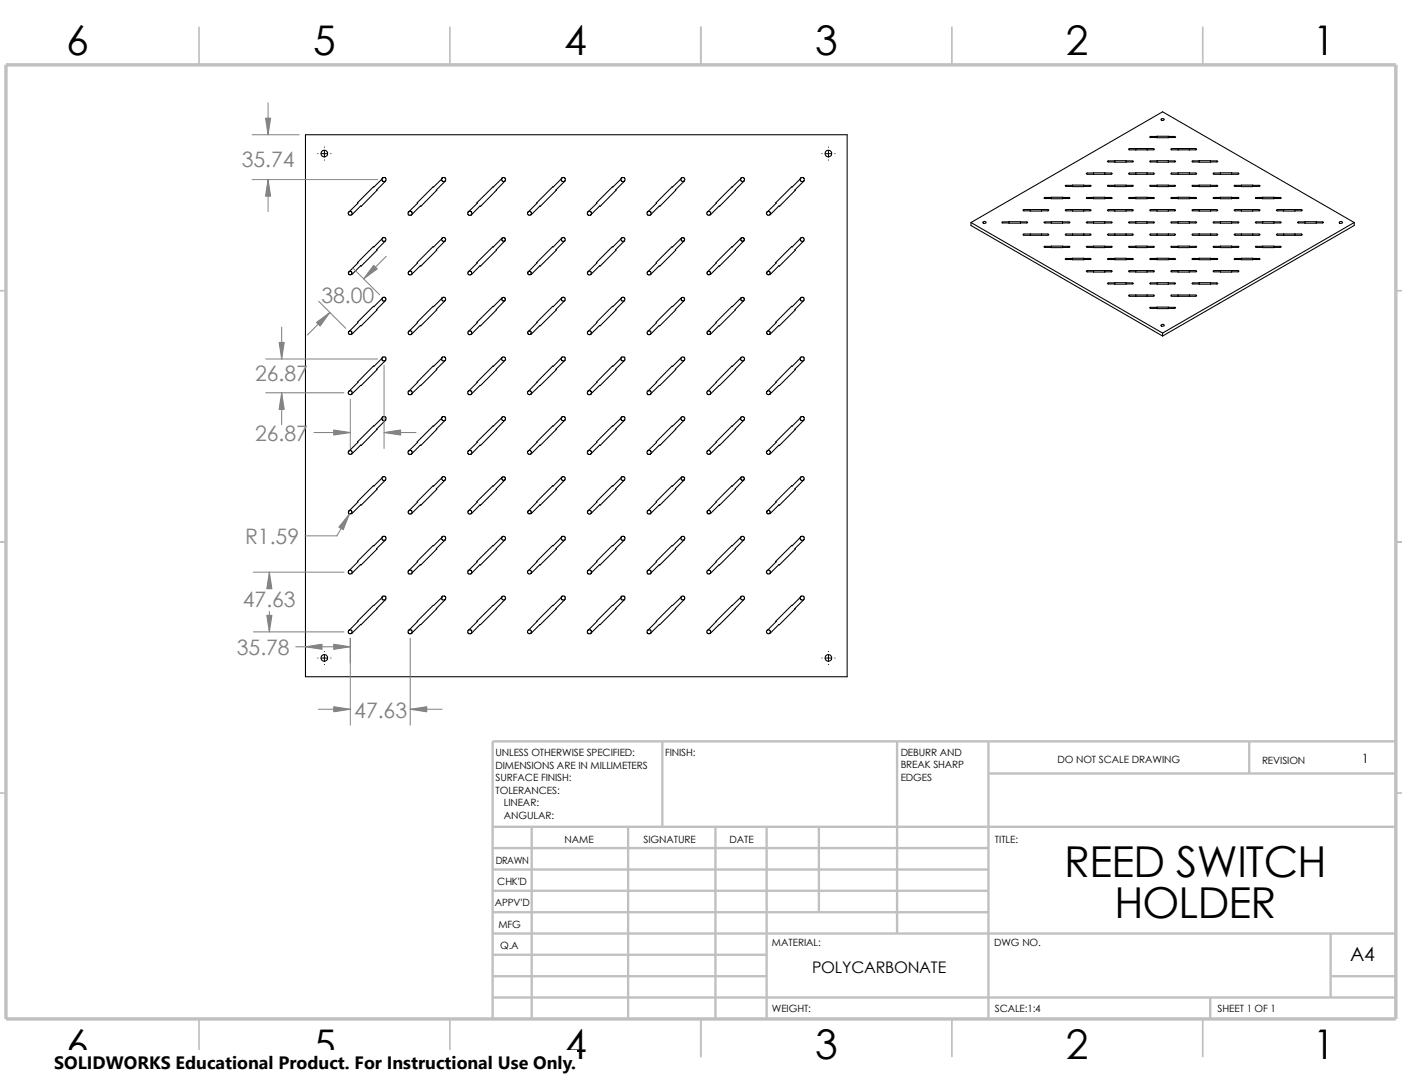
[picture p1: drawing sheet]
<svg xmlns="http://www.w3.org/2000/svg" width="279mm" height="216mm" viewBox="0 0 279 216" stroke-linecap="round" stroke-linejoin="round" font-family="sans-serif">
<g fill="none" stroke="#c0c0c0" stroke-width=".34">
<path d="M39.7 5.4v7.5M89.7 5.4v7.5M139.7 5.4v7.5M189.7 5.4v7.5M239.7 5.4v7.5M-.1 57.9h1.3M278.2 57.9h1.2M-.1 107.9h1.3M278.2 107.9h1.2M-.1 157.9h1.3M278.2 157.9h1.2M39.7 202.9v7.5"/>
<path d="M89.7 202.9v7.5M139.7 202.9v7.5M189.7 202.9v7.5M239.7 202.9v7.5"/>
</g>
<g fill="none" stroke="#c0c0c0" stroke-width=".47">
<path d="M132 147.7v17M178.8 147.7v38.2M197 147.7v55.2M197 154.1h81.2M249 147.7v6.4M278.2 147.7h-180v55.2M98.2 164.7h180M98.2 168.9h98.8M98.2 173.2h98.8M98.2 177.4h98.8M106 164.7v38.2M125.2 164.7v38.2"/>
<path d="M142.6 164.7v38.2M152.8 164.7v38.2M163.2 164.7v17M98.2 198.7h180M98.2 181.7h98.8M98.2 194.4h54.6M98.2 185.9h180M98.2 190.2h54.6M241.2 198.7v4.2M265.2 194.4h13M265.2 185.9v12.8"/>
</g>
<path d="M1.2 12.9h277v190h-277z" fill="none" stroke="#c0c0c0" stroke-width=".68" stroke-linecap="butt"/>
<g fill="none" stroke="#000" stroke-width=".21">
<path d="M60.9 26.8h107.9v108h-107.9zM76.3 35.5l-1.9 1.7-4.8 5M76.8 36.1l-4.8 5-.1-.1-1.8 1.8M88.2 35.5l-1.9 1.7-4.9 5M88.7 36.1l-4.8 5-.1-.1-1.8 1.8M100.1 35.5l-6.8 6.7M100.6 36.1l-6.7 6.7M112 35.5l-6.7 6.7M112.6 36.1l-6.8 6.7M123.9 35.5l-1.9 1.7-4.8 5M124.5 36.1l-4.9 5-.1-.1-1.8 1.8M135.8 35.5l-1.9 1.7-4.8 5"/>
<path d="M136.4 36.1l-4.9 5-.1-.1-1.8 1.8M147.7 35.5l-6.7 6.7M148.3 36.1l-6.7 6.7M159.6 35.5l-6.7 6.7M160.2 36.1l-4.9 5-.1-.1-1.7 1.8M208.1 39.4l5-.1 .1 .2h-5.1zM209.5 39.3v.3M211.8 39.3v.3M213.7 36.9l-1.4 .1 .1 .1h1.3M213.7 36.9h2.3v.3h-2.3zM216 36.9l1.4 .1-.1 .1h-1.3M216.5 39.4l5-.1 .2 .2h-5.2z"/>
<path d="M217.9 34.5h-1.3l-.1 .1 4.9 .1 .3-.1-.2-.1h-1.3M217.9 34.7v-.3h2.3v.3M217.9 39.3v.3M220.2 39.3v.3M222.2 36.9l-1.5 .1 .1 .1h1.4M222.2 32l-1.5 .1 .1 .2h1.4M222.2 36.9h2.2v.3h-2.2zM222.2 32h2.2v.3h-2.2zM224.4 36.9l1.4 .1-.1 .1h-1.3M224.4 32l1.4 .1-.1 .2h-1.3M224.9 29.7l5-.1 .1 .2h-5zM224.9 39.4l5.1-.1v.2h-5z"/>
<path d="M226.4 34.5h-1.4l-.1 .1h5.1v-.1h-1.4M226.4 29.6v.2M226.4 34.7v-.3h2.2v.3M226.4 39.3v.3M228.6 29.6v.2M228.6 39.3v.3M230.6 32l-1.5 .1 .1 .2h1.4M230.6 27.2h-1.4l-.1 .1 1.5 .1M230.6 36.9l-1.5 .1 .1 .1h1.4M230.6 27.1h2.2v.3h-2.2zM230.6 32h2.2v.3h-2.2zM230.6 36.9h2.2v.3h-2.2z"/>
<path d="M231.4 23.7a.28 .28 0 0 1 .4-.1 .28 .28 0 0 1 .1 .4l-.5-.1zM232.8 32l1.5 .1-.2 .2h-1.3M232.8 27.2l1.5 .1-.1 .1h-1.4M232.8 36.9l1.5 .1-.2 .1h-1.3M233.3 29.7l5-.1 .2 .2h-5zM233.3 39.4l5-.1 .2 .2h-5.1zM234.8 34.5h-1.3l-.2 .1h5.2l-.2-.1h-1.3M234.8 29.6v.2M234.8 34.7v-.3h2.2v.3M234.8 39.3v.3M237 29.6v.2M237 39.3v.3"/>
<path d="M239 36.9l-1.5 .1 .2 .1h1.3M239 32l-1.5 .1 .2 .2h1.3M239 32h2.3v.3h-2.3zM239 36.9h2.3v.3h-2.3zM241.3 36.9l1.4 .1-.1 .1h-1.3M241.3 32l1.4 .1-.1 .2h-1.3M241.8 39.4l5-.1 .1 .2h-5.1zM243.2 34.5h-1.3l-.1 .1h5.1l-.1-.1h-1.4M243.2 34.7v-.3h2.2v.3M243.2 39.3v.3M245.4 39.3v.3M247.4 36.9l-1.4 .1 .1 .1h1.3"/>
<path d="M247.4 36.9h2.2v.3h-2.2zM249.6 36.9l1.5 .1-.1 .1h-1.4M250.3 39.3h4.9l.1 .2h-5.1zM251.6 39.3v.3M253.9 39.3v.3M76.3 59.3l-5.1 4.9 .1 .1-1.7 1.7M76.3 47.4l-1.8 1.8-.1-.1-4.8 5M76.8 59.9l-4.8 5-.1-.1-1.8 1.8M76.8 48l-4.8 5-.1-.1-1.8 1.8M81.4 54.1l-.1 .2 .1 .4h.6M81.4 42.2l-.1 .1 .1 .5h.6M81.4 42.2l.1-.1 .5 .1 .1 .5-.1 .1"/>
<path d="M81.4 54.1l.3-.1 .3 .1 .1 .2-.1 .4M88.1 59.3h.6l.1 .2-.1 .4M88.1 47.4h.6l.1 .2-.1 .4M88.2 47.4l-.1 .1a.41 .41 0 0 0 .1 .5 .41 .41 0 0 0 .5 0M88.2 47.4l-5.1 4.9 .1 .1-1.8 1.7M88.7 59.9h-.1a.39 .39 0 0 1-.5-.1 .39 .39 0 0 1 .1-.5l-5.1 4.9 .1 .1-1.8 1.7M88.7 59.9l-1.7 1.7v.1l-5 4.9M88.7 48l-1.7 1.7v.1l-5 4.9M93.3 42.2l-.1 .1v.4l.2 .1h.5M93.3 42.2l.1-.1 .5 .1v.6M100.1 59.3h.5v.6M100.1 47.4h.5v.6"/>
<path d="M100.1 59.3l-.1 .5 .2 .1h.4M100.1 47.4l-.1 .5 .2 .1h.4M100.1 59.3l-5.1 4.9 .1 .1-1.8 1.7M100.1 47.4l-5.1 4.9 .1 .1-1.8 1.7M100.6 59.9l-1.7 1.8-5 4.9M100.6 48l-1.7 1.8-5 4.9M112 59.3l-5 4.9-1.7 1.8M112 47.4l-5 4.9-1.7 1.8M112 47.4l.2-.1 .3 .1 .1 .2v.4M112 59.3l.2-.1 .3 .1 .1 .2v.4M112 59.3l-.1 .1a.41 .41 0 0 0 .2 .5 .41 .41 0 0 0 .5 0M112 47.4l-.1 .1a.41 .41 0 0 0 .2 .5 .41 .41 0 0 0 .5 0"/>
<path d="M112.6 59.9l-1.8 1.7 .1 .1-5.1 4.9M112.6 48l-1.8 1.7 .1 .1-5.1 4.9M117.2 42.2l-.1 .1v.4l.2 .2 .4-.1M117.2 54.1l-.1 .1a.42 .42 0 0 0 .1 .5 .42 .42 0 0 0 .5 0M117.2 54.1l.2-.1 .3 .1 .2 .2-.2 .4M117.2 42.2l.1-.1 .5 .1 .1 .5-.2 .1M123.9 47.4h.5l.1 .2v.4M123.9 59.3h.5l.1 .2v.4M123.9 47.4l-.1 .1a.41 .41 0 0 0 .2 .5 .41 .41 0 0 0 .5 0M123.9 47.4l-1.8 1.8-.1-.1-4.8 5M124.5 59.9h-.2a.39 .39 0 0 1-.5-.1 .39 .39 0 0 1 .1-.5l-5 4.9 .1 .1-1.8 1.7M124.5 59.9l-4.9 5-.1-.1-1.8 1.8"/>
<path d="M124.5 48l-4.9 5-.1-.1-1.8 1.8M129.1 54.1l-.1 .1a.42 .42 0 0 0 .1 .5 .42 .42 0 0 0 .5 0M129.1 42.2l-.2 .1v.4l.3 .2 .4-.1M129.1 54.1l.2-.1 .3 .1 .2 .2-.2 .4M129.1 42.2l.1-.1 .5 .1 .1 .5-.2 .1M135.8 47.4h.6v.6M135.8 59.3h.6v.6M135.8 47.4v.5l.2 .1h.4M135.8 59.3v.5l.2 .1h.4M135.8 59.3l-1.8 1.8-.1-.1-4.8 5M135.8 47.4l-1.8 1.8-.1-.1-4.8 5M136.4 59.9l-1.8 1.7 .1 .1-5.1 4.9"/>
<path d="M136.4 48l-1.8 1.7 .1 .1-5.1 4.9M147.7 59.3h.6v.6M147.7 47.4h.6v.6M147.7 59.3v.5l.2 .1h.4M147.7 47.4v.5l.2 .1h.4M147.7 47.4l-5 4.9-1.7 1.8M147.7 59.3l-5 4.9-1.7 1.8M148.3 48l-1.7 1.8-5 4.9M148.3 59.9l-1.7 1.8-5 4.9M159.6 59.3l-5 4.9 .1 .1-1.8 1.7M159.6 47.4l-5 4.9 .1 .1-1.8 1.7M159.6 47.4l.2-.1 .3 .1 .2 .2-.1 .4"/>
<path d="M159.6 59.3l.2-.1 .3 .1 .2 .2-.1 .4M159.6 59.3l-.1 .1a.41 .41 0 0 0 .2 .5 .41 .41 0 0 0 .5 0M159.6 47.4l-.1 .1a.41 .41 0 0 0 .2 .5 .41 .41 0 0 0 .5 0M160.2 59.9l-4.9 5-.1-.1-1.7 1.8M160.2 48l-4.9 5-.1-.1-1.7 1.8M193.5 44.3v.6l38.2 22M193.5 44.3l38.2 22M193.5 44.3l38.2-22 38.2 22M195.9 44.2a.32 .32 0 0 1 .3-.1 .32 .32 0 0 1 .3 .3 .33 .33 0 0 1-.4 .1 .33 .33 0 0 1-.2-.3zM201.1 44.2h-1.3l-.2 .1 1.5 .1M201.1 44.2h2.3v.2h-2.3zM203.4 44.2h1.3l.1 .1-1.4 .1"/>
<path d="M203.9 46.7l5-.1 .1 .2-5 .1zM205.3 42h-1.3l-.1-.2h5.1l-.1 .2h-1.3M205.3 41.7v.3h2.3v-.3M205.3 46.6v.3M207.6 46.6v.3M209.5 49.1h-1.4l.1 .2h1.3M209.5 44.2h-1.4l.1 .2h1.3M209.5 44.2h2.3v.2h-2.3zM209.5 49h2.3v.3h-2.3zM211.8 49.1h1.4l-.1 .2h-1.3M211.8 44.2h1.3l.1 .1-1.4 .1M212.3 46.7l5-.1 .1 .2-4.9 .1z"/>
<path d="M213.7 51.5l-1.4 .1v.1h1.4M213.7 42h-1.3l-.1-.2h5.1l-.1 .2h-1.3M213.7 41.7v.3h2.3v-.3M213.7 51.4h2.3v.3h-2.3zM213.7 46.6v.3M216 51.5l1.4 .1v.1h-1.4M216 46.6v.3M217.9 54.1h-1.3l-.1-.1 4.9-.1 .3 .1-.2 .1h-1.3M217.9 44.2h-1.4l.1 .2h1.3M217.9 49.1h-1.4l.1 .2h1.3M217.9 44.2h2.3v.2h-2.3zM217.9 53.9v.3h2.3v-.3"/>
<path d="M217.9 49h2.3v.3h-2.3zM220.2 44.2h1.3l.2 .1-1.5 .1M220.2 49.1h1.5l-.2 .2h-1.3M220.7 46.7l.1-.1h4.9l.1 .2-4.9 .1zM222.2 56.3h-1.4l-.1 .2 1.5 .1M222.2 51.5h-1.4l-.1 .1 1.5 .1M222.2 42h-1.4l-.1-.1 .2-.2 4.9 .1-.1 .2h-1.3M222.2 41.7v.3h2.2v-.3M222.2 56.3h2.2v.3h-2.2zM222.2 51.4h2.2v.3h-2.2zM222.2 46.6v.3M224.4 56.3l1.4 .1-.1 .2h-1.3"/>
<path d="M224.4 51.5l1.4 .1v.1h-1.4M224.4 46.6v.3M224.9 58.8h5.1v.1l-4.9 .1zM226.4 54.1h-1.4l-.1-.1h5.1v.1h-1.4M226.4 49.1h-1.5l.1 .2h1.4M226.4 44.2h-1.5l.1 .2h1.4M226.4 44.2h2.2v.2h-2.2zM226.4 53.9v.3h2.2v-.3M226.4 49h2.2v.3h-2.2zM226.4 58.8v.2M228.6 49.1h1.4v.2h-1.4M228.6 44.2h1.4v.2h-1.4"/>
<path d="M228.6 58.8v.2M229.1 46.7l.1-.1h4.9l.2 .2-5 .1zM230.6 56.3h-1.4l-.1 .2 1.5 .1M230.6 51.5h-1.4l-.1 .1 1.5 .1M230.6 42h-1.4l-.1-.1 .2-.2 5 .1-.2 .2h-1.3M230.6 41.7v.3h2.2v-.3M230.6 51.4h2.2v.3h-2.2zM230.6 56.3h2.2v.3h-2.2zM230.6 46.6v.3M232.8 56.3l1.5 .1-.2 .2h-1.3M232.8 51.5l1.5 .1-.1 .1h-1.4M232.8 46.6v.3"/>
<path d="M233.3 58.8h5l.2 .1-5 .1zM234.8 54.1h-1.3l-.2-.1h5.2l-.2 .1h-1.3M234.8 49.1h-1.5l.2 .2h1.3M234.8 44.2h-1.5l.2 .2h1.3M234.8 44.2h2.2v.2h-2.2zM234.8 49h2.2v.3h-2.2zM234.8 53.9v.3h2.2v-.3M234.8 58.8v.2M237 49.1h1.5l-.2 .2h-1.3M237 44.2h1.5l-.2 .2h-1.3M237 58.8v.2M237.5 46.7l.2-.1h4.9l.1 .1-.2 .2h-4.8z"/>
<path d="M239 51.5h-1.3l-.2 .1 1.5 .1M239 42h-1.3l-.2-.1 .2-.2h4.8l.2 .2-.1 .1h-1.3M239 56.3h-1.3l-.2 .2 1.5 .1M239 41.7v.3h2.3v-.3M239 56.3h2.3v.3h-2.3zM239 51.4h2.3v.3h-2.3zM239 46.6v.3M241.3 51.5h1.3l.1 .1-1.4 .1M241.3 56.3h1.3l.1 .2-1.4 .1M241.3 46.6v.3M243.2 49.1h-1.4l.1 .2h1.3M243.2 44.2h-1.4l.1 .2h1.3"/>
<path d="M243.2 54.1h-1.3l-.1-.1h5.1l-.1 .1h-1.4M243.2 44.2h2.2v.2h-2.2zM243.2 53.9v.3h2.2v-.3M243.2 49h2.2v.3h-2.2zM245.4 49.1h1.5l-.1 .2h-1.4M245.4 44.2h1.5l-.1 .2h-1.4M246 46.7l5-.1 .1 .1-.2 .2h-4.7zM247.4 42h-1.3l-.1-.2 4.9-.1 .2 .2-.1 .1h-1.4M247.4 51.5l-1.4 .1v.1h1.4M247.4 41.7v.3h2.2v-.3M247.4 46.6v.3M247.4 51.4h2.2v.3h-2.2z"/>
<path d="M249.6 51.5h1.4l.1 .1-1.5 .1M249.6 46.6v.3M251.6 44.2h-1.4l.1 .2h1.3M251.6 49.1h-1.4l.1 .2h1.3M251.6 44.2h2.3v.2h-2.3zM251.6 49h2.3v.3h-2.3zM253.9 44.2h1.4l-.1 .2h-1.3M253.9 49.1h1.4l-.1 .2h-1.3M254.4 46.7l5-.1 .1 .1-.2 .2h-4.7zM255.8 42h-1.3l-.1-.2 4.9-.1 .2 .2-.1 .1h-1.3M255.8 41.7v.3h2.3v-.3M255.8 46.6v.3"/>
<path d="M258.1 46.6v.3M260.1 44.2h-1.4l-.1 .1 1.5 .1M260.1 44.2h2.2v.2h-2.2zM262.3 44.2h1.4l-.1 .2h-1.3M266.9 44.2a.32 .32 0 0 1 .4-.1 .32 .32 0 0 1 .2 .3 .33 .33 0 0 1-.3 .1 .33 .33 0 0 1-.3-.3zM269.9 44.3l-38.2 22M269.9 44.3v.6l-38.2 22M69.6 77.9l-.2 .2 .1 .4 .2 .1 .4-.1M69.6 77.9l.1-.1 .4 .1v.6M76.3 71.2l-1.8 1.8-.1-.1-4.8 5M76.8 71.8l-4.8 5-1.9 1.7M81.4 66l-.1 .2 .1 .4h.6"/>
<path d="M81.4 66l.3-.1 .3 .1 .1 .2-.1 .4M88.2 71.2l-1.8 1.8-.1-.1-4.9 5M88.7 71.8l-4.8 5-1.9 1.7M93.3 77.9l-.1 .1v.4l.2 .2 .5-.1M93.3 77.9l.1-.1 .5 .1v.6M100.1 71.2l.2-.1 .4 .1 .1 .3-.2 .3M100.1 71.2l-.1 .1a.42 .42 0 0 0 .1 .5 .42 .42 0 0 0 .5 0M100.1 71.2l-6.8 6.7M100.6 71.8l-6.7 6.7M105.3 77.9a.39 .39 0 0 0 0 .6 .39 .39 0 0 0 .5 0M105.3 77.9l.2-.1 .3 .1v.6M112 71.2l-6.7 6.7"/>
<path d="M112.6 71.8l-6.8 6.7M117.2 66l-.1 .1a.42 .42 0 0 0 .1 .5 .42 .42 0 0 0 .5 0M117.2 66l.2-.1 .3 .1 .2 .2-.2 .4M123.9 71.2l-1.8 1.8-.1-.1-4.8 5M124.5 71.8l-4.9 5-1.9 1.7M129.1 66l-.1 .1a.42 .42 0 0 0 .1 .5 .42 .42 0 0 0 .5 0M129.1 66l.2-.1 .3 .1 .2 .2-.2 .4M135.8 71.2l.2-.1 .4 .1 .1 .3-.1 .3M135.8 71.2l-.1 .1a.42 .42 0 0 0 .2 .5 .42 .42 0 0 0 .5 0M135.8 71.2l-1.8 1.8-.1-.1-4.8 5M136.4 71.8l-4.9 5-1.9 1.7M141 77.9a.39 .39 0 0 0 0 .6 .39 .39 0 0 0 .6 0"/>
<path d="M141 77.9l.2-.1 .4 .1v.6M147.7 71.2l.2-.1 .4 .1 .1 .3-.1 .3M147.7 71.2l-.1 .1a.42 .42 0 0 0 .2 .5 .42 .42 0 0 0 .5 0M147.7 71.2l-6.7 6.7M148.3 71.8l-6.7 6.7M152.9 77.9a.39 .39 0 0 0 0 .6 .39 .39 0 0 0 .6 0M152.9 77.9l.2-.1 .4 .1v.6M159.6 71.2l-6.7 6.7M160.2 71.8l-4.9 5-1.8 1.7M230.6 61.2l-1.5 .1 .1 .1h1.4M230.6 61.2h2.2v.3h-2.2zM231.4 64.7a.32 .32 0 0 1 .4-.1 .32 .32 0 0 1 .2 .3 .33 .33 0 0 1-.4 .1 .33 .33 0 0 1-.2-.3z"/>
<path d="M231.7 66.3v.6M232.8 61.2l1.5 .1-.2 .1h-1.3M76.3 95l-5.1 4.9 .1 .1-1.7 1.8M76.3 83.1l-1.9 1.7-4.8 5M76.8 95.6l-4.8 5-.1-.1-1.8 1.8M76.8 83.7l-4.8 5-.1-.1-1.8 1.8M81.4 89.8l-.1 .1 .1 .5h.6M81.4 89.8l.1-.1h.4l.2 .2-.1 .5M88.1 95h.2a.42 .42 0 0 1 .4 .1 .42 .42 0 0 1 0 .5M88.2 95l-.1 .2a.41 .41 0 0 0 .1 .4 .41 .41 0 0 0 .5 0M88.2 95l-5.1 4.9 .1 .1-1.8 1.8M88.2 83.1l-1.9 1.7-4.9 5"/>
<path d="M88.7 95.6l-1.7 1.8v.1l-5 4.8M88.7 83.7l-4.8 5-.1-.1-1.8 1.8M93.3 89.8l-.1 .1v.4l.2 .2 .5-.1M93.3 89.8l.1-.1h.4l.2 .2-.1 .5M100.1 95h.4l.2 .2-.1 .4M100.1 95l-.1 .5 .2 .2 .4-.1M100.1 95l-5.1 4.9 .1 .1-1.8 1.8M100.1 83.1l-6.8 6.7M100.6 95.6l-1.7 1.9-5 4.8M100.6 83.7l-6.7 6.7M112 83.1l-6.7 6.7M112 95l-5 4.9-1.7 1.9"/>
<path d="M112 95h.1a.42 .42 0 0 1 .5 .1 .42 .42 0 0 1 0 .5M112 95l-.1 .2a.41 .41 0 0 0 .2 .4 .41 .41 0 0 0 .5 0M112.6 83.7l-6.8 6.7M112.6 95.6l-1.8 1.8 .1 .1-5.1 4.8M117.2 89.8l-.1 .1v.4l.2 .2 .4-.1M117.2 89.8l.1-.1h.3l.3 .2-.2 .5M123.9 95h.1a.42 .42 0 0 1 .4 .1 .42 .42 0 0 1 .1 .5M123.9 95l-.1 .2a.41 .41 0 0 0 .2 .4 .41 .41 0 0 0 .5 0M123.9 83.1l-1.9 1.7-4.8 5M123.9 95l-5 4.9 .1 .1-1.8 1.8M124.5 95.6l-1.8 1.8 .1 .1-5.1 4.8M124.5 83.7l-4.9 5-.1-.1-1.8 1.8"/>
<path d="M129.1 89.8l-.2 .1v.4l.3 .2 .4-.1M129.1 89.8l.1-.1h.3l.3 .2-.2 .5M135.8 95h.5l.1 .2v.4M135.8 95v.5l.2 .2 .4-.1M135.8 95l-1.8 1.8-.1-.1-4.8 5.1M135.8 83.1l-1.9 1.7-4.8 5M136.4 83.7l-4.9 5-.1-.1-1.8 1.8M136.4 95.6l-1.8 1.8 .1 .1-5.1 4.8M147.7 95h.5l.1 .2v.4M147.7 95v.5l.2 .2 .4-.1M147.7 95l-5 4.9-1.7 1.9M147.7 83.1l-6.7 6.7"/>
<path d="M148.3 95.6l-1.7 1.9-5 4.8M148.3 83.7l-6.7 6.7M159.6 95l-5 4.9 .1 .1-1.8 1.8M159.6 83.1l-6.7 6.7M159.6 95h.1a.42 .42 0 0 1 .5 .1 .42 .42 0 0 1 0 .5M159.6 95l-.1 .2a.41 .41 0 0 0 .2 .4 .41 .41 0 0 0 .5 0M160.2 95.6l-4.9 5-.1-.1-1.7 1.8M160.2 83.7l-4.9 5-.1-.1-1.7 1.8M69.6 113.7l-.2 .2 .1 .3 .2 .1 .4-.1M69.6 113.7v-.1a.42 .42 0 0 1 .5 .1 .42 .42 0 0 1 0 .5M76.3 118.9l-1.9 1.7-4.8 5M76.3 106.9l-1.8 1.8-.1-.1-4.8 5.1"/>
<path d="M76.8 119.4l-6.7 6.8M76.8 107.5l-4.8 5-.1-.1-1.8 1.8M81.4 101.8l-.1 .1 .1 .4h.6M81.4 101.8a.39 .39 0 0 1 .6-.1 .39 .39 0 0 1 0 .6M88.2 106.9l-5.1 4.9 .1 .1-1.8 1.8M88.2 118.9l-1.9 1.7-4.9 5M88.7 107.5l-4.8 5-.1-.1-1.8 1.8M88.7 119.4l-6.7 6.8M93.3 113.7h-.1v.4l.2 .2 .5-.1M93.3 113.7l.1-.2h.4l.2 .2-.1 .5M100 118.9l.2-.2a.41 .41 0 0 1 .5 .2 .41 .41 0 0 1-.1 .5M100 118.8v.2a.42 .42 0 0 0 .1 .4 .42 .42 0 0 0 .5 0"/>
<path d="M100.1 106.9l.1-.1a.41 .41 0 0 1 .5 .2 .41 .41 0 0 1-.1 .5M100.1 106.9l-.1 .2a.42 .42 0 0 0 .1 .4 .42 .42 0 0 0 .5 0M100.1 118.9l-6.8 6.7M100.1 106.9l-5.1 4.9 .1 .1-1.8 1.8M100.6 119.4l-6.7 6.8M100.6 107.5l-6.7 6.7M105.3 113.7a.39 .39 0 0 0 0 .5 .39 .39 0 0 0 .5 0M105.3 113.7l.1-.1a.42 .42 0 0 1 .4 .1 .42 .42 0 0 1 0 .5M112 118.9l-6.7 6.7M112 106.9l-5 4.9-1.7 1.9M112.6 119.4l-6.8 6.8M112.6 107.5l-6.8 6.7"/>
<path d="M117.2 101.8l-.1 .1a.42 .42 0 0 0 .1 .4 .42 .42 0 0 0 .5 0M117.2 101.8a.39 .39 0 0 1 .6-.1 .39 .39 0 0 1-.1 .6M123.9 118.9l-1.9 1.7-4.8 5M123.9 106.9l-1.8 1.8-.1-.1-4.8 5.1M124.5 119.4l-6.8 6.8M124.5 107.5l-4.9 5-.1-.1-1.8 1.8M129.1 101.8l-.1 .1a.42 .42 0 0 0 .1 .4 .42 .42 0 0 0 .5 0M129.1 101.8a.39 .39 0 0 1 .5-.1 .39 .39 0 0 1 0 .6M135.8 118.9l.1-.2a.41 .41 0 0 1 .5 .2 .41 .41 0 0 1 0 .5M135.8 118.8l-.1 .2a.42 .42 0 0 0 .2 .4 .42 .42 0 0 0 .5 0M135.8 106.9l.1-.1a.41 .41 0 0 1 .5 .2 .41 .41 0 0 1 0 .5M135.8 106.9l-.1 .2a.42 .42 0 0 0 .2 .4 .42 .42 0 0 0 .5 0"/>
<path d="M135.8 118.9l-1.9 1.7-4.8 5M135.8 106.9l-1.8 1.8-.1-.1-4.8 5.1M136.4 119.4l-6.8 6.8M136.4 107.5l-4.9 5-.1-.1-1.8 1.8M141 113.7a.39 .39 0 0 0 0 .5 .39 .39 0 0 0 .6 0M141 113.7l.1-.1a.42 .42 0 0 1 .5 .1 .42 .42 0 0 1 0 .5M147.7 118.9l.1-.2a.41 .41 0 0 1 .5 .2 .41 .41 0 0 1 0 .5M147.7 118.8l-.1 .2a.42 .42 0 0 0 .2 .4 .42 .42 0 0 0 .5 0M147.7 106.9l.1-.1a.41 .41 0 0 1 .5 .2 .41 .41 0 0 1 0 .5M147.7 106.9l-.1 .2a.42 .42 0 0 0 .2 .4 .42 .42 0 0 0 .5 0M147.7 106.9l-5 4.9-1.7 1.9M147.7 118.9l-6.7 6.7"/>
<path d="M148.3 107.5l-6.7 6.7M148.3 119.4l-6.7 6.8M152.9 113.7a.39 .39 0 0 0 0 .5 .39 .39 0 0 0 .6 0M152.9 113.7l.1-.1a.42 .42 0 0 1 .4 .1 .42 .42 0 0 1 .1 .5M159.6 106.9l-5 4.9 .1 .1-1.8 1.8M159.6 118.9l-6.7 6.7M160.2 107.5l-4.9 5-.1-.1-1.7 1.8M160.2 119.4l-6.7 6.8M81.4 125.6h-.1l.1 .6h.6M81.4 125.6l.1-.2h.4l.2 .2-.1 .6M93.3 125.6h-.1v.4l.2 .2h.5M93.3 125.6l.1-.2h.4l.2 .2-.1 .6"/>
<path d="M117.2 125.6h-.1v.4l.2 .2h.4M117.2 125.6l.1-.2h.3l.3 .2-.2 .6M129.1 125.6h-.2v.4l.3 .2h.4M129.1 125.6l.1-.2h.3l.3 .2-.2 .6"/>
<circle cx="64.6" cy="30.6" r=".67"/>
<circle cx="76.5" cy="35.8" r=".43"/>
<circle cx="88.4" cy="35.8" r=".43"/>
<circle cx="100.4" cy="35.8" r=".4"/>
<circle cx="112.3" cy="35.8" r=".43"/>
<circle cx="124.2" cy="35.8" r=".43"/>
<circle cx="136.1" cy="35.8" r=".4"/>
<circle cx="148" cy="35.8" r=".4"/>
<circle cx="159.9" cy="35.8" r=".43"/>
<circle cx="165.1" cy="30.6" r=".67"/>
<circle cx="69.8" cy="42.5" r=".39"/>
<circle cx="69.8" cy="54.4" r=".35"/>
<circle cx="76.5" cy="47.7" r=".39"/>
<circle cx="76.5" cy="59.6" r=".39"/>
<circle cx="93.6" cy="54.4" r=".39"/>
<circle cx="105.5" cy="42.5" r=".37"/>
<circle cx="105.5" cy="54.4" r=".36"/>
<circle cx="141.3" cy="42.5" r=".37"/>
<circle cx="141.3" cy="54.4" r=".36"/>
<circle cx="153.1" cy="42.5" r=".37"/>
<circle cx="153.2" cy="54.4" r=".36"/>
<circle cx="69.8" cy="66.3" r=".35"/>
<circle cx="76.5" cy="71.5" r=".43"/>
<circle cx="81.7" cy="78.2" r=".41"/>
<circle cx="88.4" cy="71.5" r=".43"/>
<circle cx="93.6" cy="66.3" r=".39"/>
<circle cx="105.5" cy="66.3" r=".36"/>
<circle cx="112.3" cy="71.5" r=".43"/>
<circle cx="117.5" cy="78.2" r=".41"/>
<circle cx="124.2" cy="71.5" r=".43"/>
<circle cx="129.4" cy="78.2" r=".41"/>
<circle cx="141.3" cy="66.3" r=".36"/>
<circle cx="153.2" cy="66.3" r=".36"/>
<circle cx="159.9" cy="71.5" r=".43"/>
<circle cx="69.8" cy="90.1" r=".39"/>
<circle cx="76.5" cy="83.4" r=".43"/>
<circle cx="76.5" cy="95.3" r=".4"/>
<circle cx="88.4" cy="83.4" r=".43"/>
<circle cx="100.4" cy="83.4" r=".4"/>
<circle cx="105.5" cy="90.1" r=".39"/>
<circle cx="112.3" cy="83.4" r=".43"/>
<circle cx="124.2" cy="83.4" r=".43"/>
<circle cx="136.1" cy="83.4" r=".4"/>
<circle cx="141.3" cy="90.1" r=".39"/>
<circle cx="148" cy="83.4" r=".4"/>
<circle cx="153.2" cy="90.1" r=".39"/>
<circle cx="159.9" cy="83.4" r=".43"/>
<circle cx="69.8" cy="102" r=".34"/>
<circle cx="76.5" cy="107.2" r=".43"/>
<circle cx="76.5" cy="119.1" r=".43"/>
<circle cx="81.7" cy="114" r=".41"/>
<circle cx="88.4" cy="119.1" r=".43"/>
<circle cx="88.4" cy="107.2" r=".43"/>
<circle cx="93.6" cy="102" r=".37"/>
<circle cx="105.5" cy="102" r=".36"/>
<circle cx="112.3" cy="107.2" r=".43"/>
<circle cx="112.3" cy="119.1" r=".43"/>
<circle cx="117.5" cy="114" r=".41"/>
<circle cx="124.2" cy="119.1" r=".43"/>
<circle cx="124.2" cy="107.2" r=".43"/>
<circle cx="129.4" cy="114" r=".41"/>
<circle cx="141.3" cy="102" r=".36"/>
<circle cx="153.2" cy="102" r=".36"/>
<circle cx="159.9" cy="107.2" r=".43"/>
<circle cx="159.9" cy="119.1" r=".43"/>
<circle cx="64.6" cy="131" r=".67"/>
<circle cx="69.8" cy="125.8" r=".39"/>
<circle cx="105.5" cy="125.8" r=".39"/>
<circle cx="141.3" cy="125.8" r=".39"/>
<circle cx="153.2" cy="125.8" r=".39"/>
<circle cx="165.1" cy="131" r=".67"/>
</g>
<g fill="none" stroke="#000" stroke-width=".2">
<path d="M63.3 30.6h.1M64 30.6h1.3M64.6 29.3h.1M64.6 30v1.2M64.6 31.9h.1M65.9 30.6h.1M163.8 30.6h.1M164.5 30.6h1.2M165.1 29.3h.1M165.1 30v1.2M165.1 31.9h.1M166.4 30.6h.1"/>
<path d="M63.3 131.1h.1M64 131.1h1.3M64.6 132.3h.1M64.6 129.8h.1M64.6 130.4v1.3M65.9 131.1h.1M163.8 131.1h.1M164.5 131.1h1.2M165.1 129.8h.1M165.1 130.4v1.3M165.1 132.3h.1M166.4 131.1h.1"/>
</g>
<g fill="none" stroke="#808080" stroke-width=".2">
<path d="M50.2 26.8h9.4M50.2 35.8h25.1M53.4 20.5v6.3M53.4 35.8v6.3M63.5 60l5.4 5.4M70.2 53.3l5.4 5.4M77 51.1l-4.5 4.4M53 71.5h22.3M53 78.2h15.5M56.1 65.2v6.3M56.1 78.2v6.4M65.7 62.2l-4.4 4.5"/>
<path d="M69.8 79.5v9.8M76.5 72.8v16.5M62.6 86.1h7.2M76.5 86.1h6.4M50.5 114h18M53.7 114v2.8M69.6 102.4l-2.5 4.3h-6.3M50.5 125.9h18M53.7 121.8v4.1M58.9 128.8h10.9M69.8 127.1v17.3M81.7 127.1v17.3"/>
<path d="M63.5 141.3h6.3M81.7 141.3h6.4"/>
</g>
<g fill="#808080" stroke="#808080" stroke-width=".2">
<path d="M53.4 35.8l.5 3.3h-1z"/>
<path d="M52.9 23.5h1l-.5 3.3z"/>
<path d="M55.6 68.2h1l-.5 3.3z"/>
<path d="M69.6 102.4l-1.2 3.1-.9-.5z"/>
<path d="M81.7 141.3l3.3-.5v1z"/>
<path d="M66.5 140.8l3.3 .5-3.3 .5z"/>
<path d="M53.2 122.6h1l-.5 3.3z"/>
<path d="M53.7 114l.5 3.3h-1z"/>
<path d="M60.9 128.8l3.3-.5v1z"/>
<path d="M66.5 128.3l3.3 .5-3.3 .5z"/>
<path d="M76.5 86.1l3.3-.5v1.1z"/>
<path d="M66.5 85.6l3.3 .5-3.3 .6z"/>
<path d="M56.1 78.2l.5 3.3h-1z"/>
<path d="M74.5 52.8l.7 .8-2.7 1.9z"/>
<path d="M63.1 64.2l2.6-2-1.9 2.7z"/>
</g>
<path d="M10.8 209.2h104.1v6.7h-104.1z" fill="#fff"/>
<g font-size="8.5">
<text x="212.1" y="174.7">REED SWITCH</text>
<text x="222.1" y="182.8">HOLDER</text>
</g>
<g font-size="8.1">
<text x="13.2" y="10.9">6</text>
<text x="62.4" y="10.9">5</text>
<text x="112.4" y="10.9">4</text>
<text x="162.4" y="10.9">3</text>
<text x="212.4" y="10.9">2</text>
<text x="261.7" y="10.9">1</text>
<text x="13.2" y="210.9">6</text>
<text x="62.4" y="210.9">5</text>
<text x="112.4" y="210.9">4</text>
<text x="162.4" y="210.9">3</text>
<text x="212.4" y="210.9">2</text>
<text x="261.7" y="210.9">1</text>
</g>
<g font-size="4.2" fill="#808080">
<text x="48.2" y="33.3">35.74</text>
<text x="64" y="60.4">38.00</text>
<text x="50.8" y="75.9">26.87</text>
<text x="50.8" y="87.8">26.87</text>
<text x="48.8" y="108.4">R1.59</text>
<text x="48.4" y="120.9">47.63</text>
<text x="47.2" y="130.5">35.78</text>
<text x="70.6" y="142.9">47.63</text>
</g>
<text font-size="3.9" x="269.1" y="191.5">A4</text>
<text font-size="3.6" x="10.8" y="213">SOLIDWORKS Educational Product. For Instructional Use Only.</text>
<text font-size="3.2" x="161.8" y="193.8">POLYCARBONATE</text>
<text font-size="2.5" x="271.4" y="152.1">1</text>
<g font-size="2">
<text x="98.8" y="150.6">UNLESS OTHERWISE SPECIFIED:</text>
<text x="98.8" y="153.1">DIMENSIONS ARE IN MILLIMETERS</text>
<text x="98.8" y="155.6">SURFACE FINISH:</text>
<text x="132.5" y="150.6">FINISH:</text>
<text x="179.5" y="153">BREAK SHARP</text>
<text x="179.5" y="155.5">EDGES</text>
<text x="179.5" y="150.5">DEBURR AND</text>
<text x="210.8" y="151.9">DO NOT SCALE DRAWING</text>
<text x="251.5" y="152.1">REVISION</text>
<text x="98.8" y="158.1">TOLERANCES:</text>
<text x="100.4" y="160.6">LINEAR:</text>
<text x="100.4" y="163.1">ANGULAR:</text>
<text x="112.5" y="168">NAME</text>
<text x="128.2" y="167.9">SIGNATURE</text>
<text x="145.4" y="167.9">DATE</text>
<text x="198.3" y="167.9">TITLE:</text>
<text x="98.8" y="172.1">DRAWN</text>
<text x="99.1" y="176.3">CHK'D</text>
<text x="98.6" y="180.4">APPV'D</text>
<text x="99.3" y="184.8">MFG</text>
<text x="99.7" y="189">Q.A</text>
<text x="153.8" y="188.5">MATERIAL:</text>
<text x="198.1" y="188.5">DWG NO.</text>
<text x="153.8" y="201.5">WEIGHT:</text>
<text x="198.2" y="201.6">SCALE:1:4</text>
<text x="242.7" y="201.6">SHEET 1 OF 1</text>
</g>
</svg>
